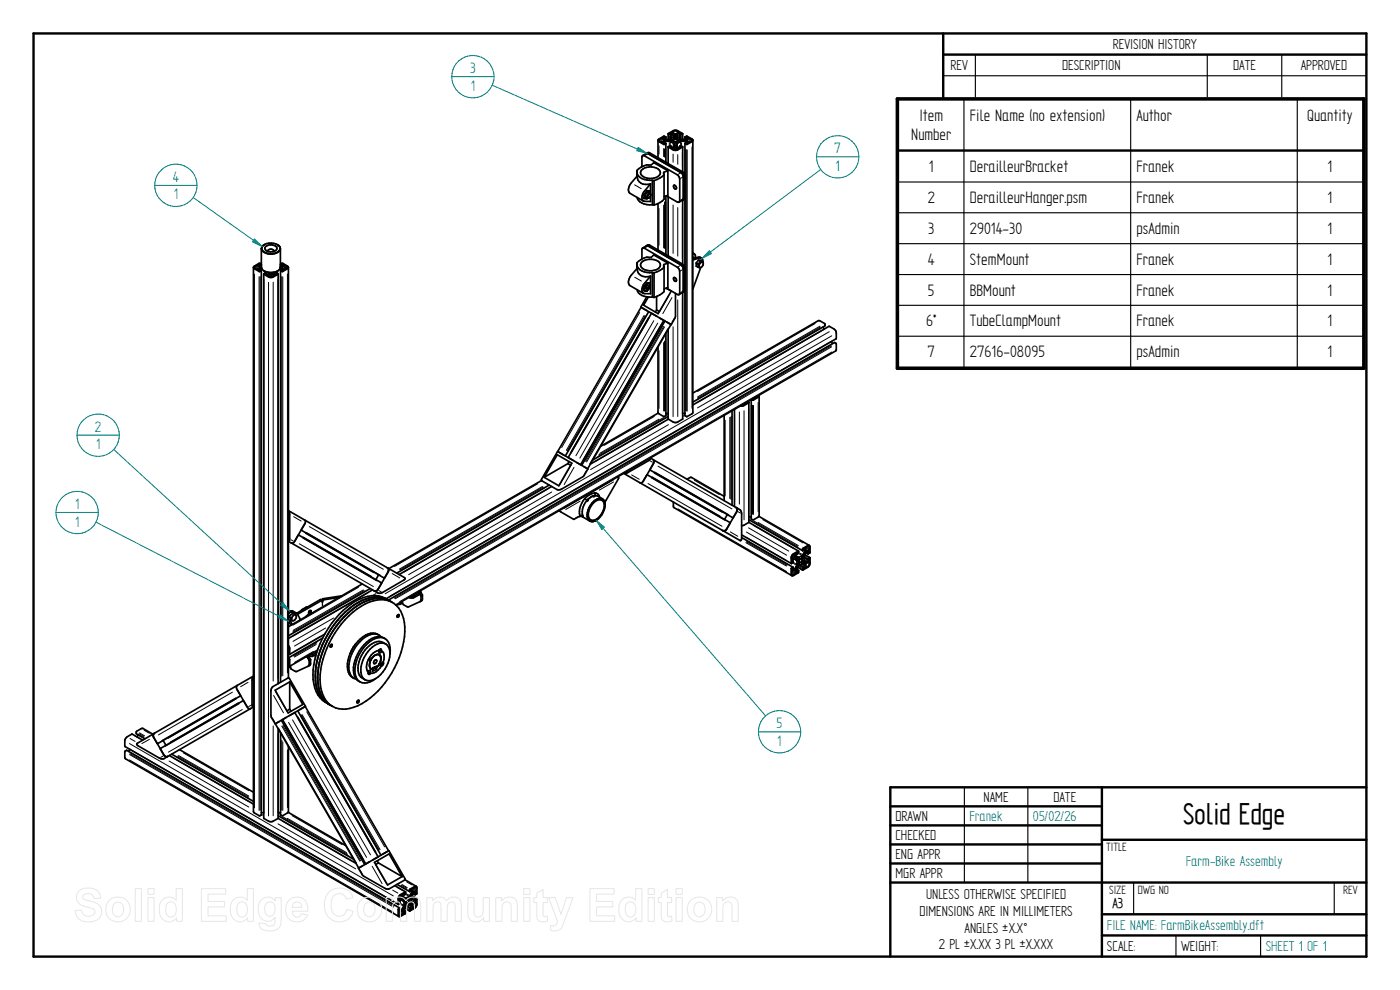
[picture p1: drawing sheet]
<svg xmlns="http://www.w3.org/2000/svg" width="420mm" height="297mm" viewBox="0 0 420 297" stroke-linecap="round" stroke-linejoin="round" font-family="sans-serif">
<g fill="none" stroke="#000" stroke-width=".72">
<path d="M10.1 10h400v277h-400zM283.1 10v19.1M283.1 16.4h127M330.7 236.2v50.8M410.1 236.2h-142.9v50.8M267.2 241.9h63.5M267.2 247.6h63.5M267.2 253.4h63.5M267.2 259.1h63.5M330.7 252h79.4M267.2 264.8h142.9M330.7 274.3h79.4"/>
<path d="M330.7 280.7h79.4"/>
</g>
<path d="M292.7 16.4v12.7M362.3 16.4v12.7M384.7 16.4v12.7M283.1 22.7h127M289.4 236.2v28.6M308.5 236.2v28.6M340.2 264.9v9.4M400.4 264.9v9.4M352.9 280.7v6.3M378.3 280.7v6.3" fill="none" stroke="#000" stroke-width=".34"/>
<g fill="none" stroke="#000" stroke-width=".51">
<path d="M201.8 39.6a1.14 1.14 0 0 1 1.8 .2l-1 .5zM191.1 51.2a2.83 2.83 0 0 0 3.1 2.8l1.6 .1M191.1 51.2a5.2 5.2 0 0 1 4.3-1.7l.8-.7 4.2 2.4M191.1 51.2v1.7M191.2 59.2a3.9 3.9 0 0 0 4.6 2.2M191.2 52.8a2.75 2.75 0 0 0 4 2.4M191.2 52.8a7.1 7.1 0 0 0-2.5 3.6 1.49 1.49 0 0 0 .3 1.6l4.1 2.3M191.2 51.8v1M192.6 51a4 4 0 0 1 5.5 .4 1.75 1.75 0 0 1-1.8 2 3.1 3.1 0 0 1-4.1-1.6zM192.9 46.7h.5l10.1 6 .5 1v6.5l-.2 .5M192.9 46.7l-.3 .5v2.8M193.3 59.2l.1 .2"/>
<path d="M193.3 59.3l.6 .2M193.4 58.2l-.1 .3M193.9 59.5l.3 .1M194 46.1h.5l9.9 5.7 .5 .5 .2 .7v6.6l-.2 .4M194 46.1l.4-.3h.5l10.2 6 .4 1v6.5l-.2 .5-.4 .2M194 46.1l-1.1 .6M194.2 59.4l-.3 .1M194.3 59.4l-.1 .2M194.6 57.2l.2 .1M194.7 59.4h-.4M194.8 57.3l.2 .7M194.8 57.3l-.8 .1"/>
<path d="M194.8 59.3l-.1 .1M195.1 58v-.7l-.9-.1-.9 1.1v1.3h.9M195.1 58l-.7 .3-.2 .6 .1 .5M195.1 58l.1 .2M195.1 58l-.7-.3-.5 .3-.2 .9 .6 .5M195.2 55.2v3M195.2 55.2a6.9 6.9 0 0 0-2.5 3.6 1.15 1.15 0 0 0 .8 1.6l1.7 .1v-1.7M195.2 58.2l.1 .2M195.3 58.4l-.2 .6-.4 .4M195.3 58.4a.56 .56 0 0 0-.8 .2 .56 .56 0 0 0 .2 .8M195.8 54.1l.5 .1M195.8 54.1v7.3"/>
<path d="M196.3 54.2v7.3M197.5 42.1l.3 .4 1.4 .8 .6-.2M197.5 42.1v5.2M197.8 42l.7-.5 1.1 .6-1.1 .6-.5-.3zM199.1 41.2v.5M199.2 51.8v.4M199.3 52.5v7.3a6.2 6.2 0 0 1-3 1.7M199.3 52.5l-1.3 .9-1.7 .8M199.8 41.1l-.3 .3-.4-.2M199.8 43.1l-.3-.3-.4 .2-.2-.2 .1-.2a2.7 2.7 0 0 1 3.2 .5l-.1 1-.6 .2-.3-.1 .2-.3M199.8 41.1l-.6-.2-1.7 1.2M199.8 41.1v.7"/>
<path d="M199.8 43.1v5.6M199.8 58.8v17.6M199.9 42l1.6-.2 .2 .4h-1.6zM200 58.8l3.3 1.8 .5 .1M200.4 51.2l-1.2 .5 .1 .8M200.4 51.2v7.4l-1.1 .4M200.5 40.1l.6 .3 .3-.1M200.5 44.1v5M200.5 59.1v17.7M200.5 40.1v1.7M201.4 40.3l-.2-.3 .4-.1 .5 .2 .1 1a2.93 2.93 0 0 1-3.2 .5l-.1-.2 .2-.2M201.4 43.9v.4"/>
<path d="M201.4 43.9l-.5-.1-.4 .3M201.4 40.3v1.3M201.8 44.4l1-.5 .8 .6a1.04 1.04 0 0 1-1.8-.1zM202 42l.8-.3 .5 .2a.64 .64 0 0 1-.6 .6 .64 .64 0 0 1-.7-.5zM202.3 55.6l.6 .4v.7a.72 .72 0 0 1-.6-1.1zM202.3 42.8h.8l-.2 .9h-.4zM203 41.1l.1 .2M203.1 41.3a.57 .57 0 0 1-.9 .1l.3-.9 .3-.1 .2 .2v.9M204 43.9l.5-.1 .4 .3M204 43.9v.4M204 40.3l.3-.3-.4-.1-.5 .2-.2 .9a2.7 2.7 0 0 0 3.2 .6l.1-.2-.2-.2M204 40.3v1.3"/>
<path d="M204.9 40.1l-.6 .3-.3-.1M204.9 44.1l-1.8 1a2.82 2.82 0 0 1-2.5-.9l-.1-.1M204.9 44.1v7.5M204.9 40.1l-1.8-1a2.82 2.82 0 0 0-2.5 .9l-.1 .1M204.9 40.1v1.7M205.6 41.1l.3 .3 .4-.2M205.6 41.1l.6-.2 1.5 .8 .2 .4M205.6 43.1l.3-.3 .4 .2 .2-.2-.1-.2a2.7 2.7 0 0 0-3.2 .5l.1 1 .6 .2 .4-.1-.3-.3M205.6 42.2l-.1-.2-1.5-.2-.3 .2 .3 .4 1.5-.2M205.6 41.1v.7M205.9 42l1.1-.5 .6 .7-.6 .5-1.1-.5zM206.3 41.2v.5"/>
<path d="M207.9 42.1l-.2 .4-1.5 .8-.6-.2M207.9 42.1v81.6l-.2 .5-1.6 .8-.5-.3v-81.6M76.6 79.9l.5-.2 1.1 .6a1.12 1.12 0 0 1-1.8 0zM77.7 79.3l-.2 .3 .1 .1 .8 .2M77.7 79.3v.5M77.7 79.3l.4 .2 .3-.2-.6-.3-1.7 1.2M78.4 74.6l.1 5.7M79.4 73.4l-.6 .4-.4 .8M79.8 73.9a2.41 2.41 0 0 1 3.3 .4 1.5 1.5 0 0 1-1.9 1.3 1.24 1.24 0 0 1-1.6-1.4zM80.5 75.4a.86 .86 0 0 1 .8-.7 .86 .86 0 0 1 .9 .7M83.3 73.4l.5 .3M83.7 73.7a1.24 1.24 0 0 1 .4 1.4 1.24 1.24 0 0 1-1.1 .8 3.8 3.8 0 0 1-4.5-.9l-.1-.4"/>
<path d="M83.7 73.7a3.6 3.6 0 0 0-5.1 .6 1.99 1.99 0 0 0 2.2 1.8h.7a2.38 2.38 0 0 0 2.6-1.6l-.1-.4M84.1 74.6v5.7M84.9 79.3l.2 .2-.1 .2-.9 .2M84.9 79.3l-.4 .2-.3-.2 .7-.3 1.7 1.2M84.9 79.3v.5M191.1 78.9l.6-.5a4.9 4.9 0 0 1 3.7-1.2l.8-.7 4.2 2.5M191.1 78.9v1.7M191.1 78.9a2.88 2.88 0 0 0 3.1 2.8l1.6 .1M191.2 79.5v1.1M192.6 78.7a4.1 4.1 0 0 1 5.5 .4 1.75 1.75 0 0 1-1.8 2 3.1 3.1 0 0 1-4.1-1.6zM192.9 74.4l.5 .1 9.9 5.7 .5 .5 .2 .7v6.5l-.2 .5M192.9 74.4l-.3 .4v2.9"/>
<path d="M194 73.7l.5 .1 10.2 5.9 .4 1v6.5l-.2 .5M194 73.7l.4-.2h.5l9.9 5.7 .5 .6 .2 .7v6.5l-.2 .5-.4 .2M194 73.7l-1.1 .7M195.8 61.4l.5 .1M197.5 61.1v13.9M199.2 79.5v.4M200.4 79v7.3l-1.1 .4M200.4 79l-1.2 .4 .1 .7M204.9 60v19.3M204.9 60l-1.1 .7M207.9 76.1a.92 .92 0 0 1 .7 1.4l-.7-.4M208 75.9l.4 .3"/>
<path d="M208.9 78.9v1l.7 .3M208.9 78.9l.7 .4M209.6 79.3v.9M209.6 78.1h.7l.7 .4M209.6 78.1l-.7 .8M209.6 78.1l.7 .3M210.3 78.4l-.7 .9M210.3 78.4l.7 .1M210.6 77.4l-.7-.3-2 .6M210.6 77.4l.3 1M210.6 77.4h-.7l-2 .6M210.8 78.6l.2 .1"/>
<path d="M210.8 78.5a1.04 1.04 0 0 0-1 .6 1.04 1.04 0 0 0 .1 1.2M210.8 78.6l-.5 .2-.5 .6 .1 .9M210.8 78.5l.1 .1M211 78.7l.1 .5-.4 .8-.8 .3M211 78.5v.2M76.1 80.2l.3 .4 1.4 .8 .6-.2M76.1 80.2v163.3l.3 .4 1.5 .9 .5-.3v-163.3M78.4 80.1a3.3 3.3 0 0 0 4.9 1.3M78.5 80.5l-1 .4 .2 .3 .4-.2 .3 .2M79.2 82.2v163.4a2.82 2.82 0 0 0 2.5 .9l1.8-1v-26.9M79.2 82.2v.1a2.82 2.82 0 0 0 2.5 .9l1.8-1M79.3 81.3l.1 .1"/>
<path d="M80 82.1v.3M80 82.1l-.3-.2-.5 .3M80.4 82.6l.7-.6h.4l.7 .6a1.09 1.09 0 0 1-1.8 0zM80.8 81.8a.65 .65 0 0 1-.4 .6 .65 .65 0 0 1-.7-.1l.3-.2M81.6 81.8h-.5M81.8 81.8a.64 .64 0 0 0 .4 .6 .64 .64 0 0 0 .7-.1l-.3-.2M82.6 82.1l.3-.2 .6 .3M82.6 82.1v.3M83.5 82.2v122.9M84.1 80.5l.7 .1 .3 .3-.2 .3-.4-.2-.3 .2M84.1 80.1a3.1 3.1 0 0 1-4.4 1.4M84.2 81.2v123.5"/>
<path d="M84.4 80.1l1.1-.4 .5 .2 .2 .4-.8 .5-1-.5zM86.6 80.2v123.2M86.6 80.2l-.3 .4-1.4 .8-.7-.2M191.2 86.9a3 3 0 0 0 2.9 2.2M192.4 92.2l-29.9 51.6 .1 .5 4.6 2.6 .6 .1 .7-.2 6.4-3.8 1.5-2.3-9.1-5.2M192.8 92.4l1.4 .8M193.3 87.1l.2 .1M193.9 86.1l.5 .3M193.9 86.1l-.1 .1M194 87.2l.2 .1M194 85.7l-.1 .4M194.1 89.1l1.7 .1"/>
<path d="M194.3 85.6l.4 .2M194.7 93.5l-25 43.3M194.7 85.8l-.3-.3-.4 .3-.3 .6 .3 .3 .4-.3M194.7 85.8l-.3 .6M194.7 84.9l.1 .1M194.8 85a1.58 1.58 0 0 1-1.1 2.3l-.4-.4M194.8 85a1.46 1.46 0 0 0-1.5 1.5M195 86.1l.1 .1M195.1 86.2v-1.2l-.9-.1-.9 1.1v1.2l.9 .1M195.1 86.2l-.9 1.1M195.2 82.8a2.75 2.75 0 0 1-4-2.3 7.1 7.1 0 0 0-2.5 3.6 1.49 1.49 0 0 0 .3 1.6l4.1 2.3M195.2 82.8v5.3h-1.7a1.33 1.33 0 0 1-.6-2.2z"/>
<path d="M195.5 94l-25 43.3M195.6 94l1.4 .9M195.8 81.8l.5 .1M195.8 81.8v7.4M195.8 89.2h.5M196.3 81.9v7.3M197.1 93l.8 .5M197.1 89v4M197.1 93l-.4 .6M198.2 95.5l1 .6-25 43.3M199.3 80.1v7.4l-1.3 1-1.7 .7M199.3 80.1a6.2 6.2 0 0 1-3 1.8"/>
<path d="M199.5 96.3l-24.9 43.3M199.9 86.5l1.6 .8-4 6.8-4.3-2.5 1.4-2.4M200 86.4l3.3 1.9 .5 .1M200.2 96.7l1 .6M200.5 98.8v26.9M201.4 97.4l-25.1 43.3M202.3 83.3l.6 .4v.7l-.6-.4zM202.7 88v6.9l-1.2 2.5-9.2-5.2 1.8-3.1M204.9 87.8v37.9l-2.2 1.1-.7-.2-1.5-.9M204.9 87.7l-1.1 .7M209.6 80.2l.4 .1M210.3 80.3l-2.4 6.4"/>
<path d="M247 98.1l.3 .6M197.5 104.1l.1 19.9M199.8 100v24.7l-.5 .3-1.7-1M207.9 117.9l37.7-21.7 .5 .1 1.5 .9v.6l-39.7 22.9M226.4 119.4l-.2 .3-.2-.1M227.5 118.7l-.5 .6h-.4M227.8 118.6l-.3 .6-1.5 .9-.4-.3M227.8 118.8v35.9l-.3 .5-1.4 .8-.6-.3v-35.8M249.5 102.5l.3 .6M167.2 136.4l4.4 2.6-3.9 6.8-4.4-2.6zM167.8 135.7l1.4 .8M170.4 139.1l.9 .5"/>
<path d="M170.4 139.1l-7.1 4.1M170.6 137.3l1.4 .8M170.8 138.5l-.4 .6M173.2 138.9l1 .5M175.2 140l1 .6M195.1 137.4l-.3 .7-6.4 3.7-1.2 .2 29.7 17.2M195.2 137.4l.8 .5M196 137.9l24.9 14.4M196 137.9l.3 .6-.1 .4-3.2 5.6-.3 .3h-.7M196.1 139.1l-1 1.7M197.5 124l-17.2 9.9M199.8 124h.7"/>
<path d="M200.5 125l-22.6 13M200.6 125.8l-23.4 13.4M204.9 124h.7M207.9 121.5l40.9-23.6 1.8 1a2.82 2.82 0 0 1 .4 2.7l-135.1 78.1M217.3 124.6v25.6M219.7 123.2v28.4M220.4 122.9v29.1M223.4 121.1l.1 .2-.3 .2-.7 .2M223.9 120.9v.1M224 120.8l.1 .1-.5 .1M224.4 120.5l.3 .3M224.7 120.8l-1.7 1h-.8"/>
<path d="M224.7 120.8v36M90.4 159l24.8 14.4 .3-.1 .9-1.7a.87 .87 0 0 0-.2-1.3M91.4 156l.2 .3v.7l-3.3 5.6-.6 .4-.3-.1M91.5 157.2l-1 1.7M162.5 144.2l-45.8 26.4M164.8 145.5l-45.7 26.5M165.6 146l-45.8 26.4M167.7 153.2l4.5 2.6 1.9-1 .7 .1M174.5 154.9l2.5 1.4M175.5 149.6l.6 .5-.8 1.3-.5 1.3v1.9l-.8 .1-.1-.6a6.7 6.7 0 0 1 1.6-4.5zM176.2 154.4l.2 1.2M176.3 154.4a2.23 2.23 0 0 0 .7 1.9"/>
<path d="M176.3 153.7a5.5 5.5 0 0 1 3.6-4.1 1.62 1.62 0 0 1 1.7 2 5 5 0 0 1-4.1 4.9l-.8-.5M176.3 153.7v.7M178 148.8l-1.5 1M178.1 150.9a1.79 1.79 0 0 1 3.1-.1 4.9 4.9 0 0 1-3.1 5.3 1.5 1.5 0 0 1-1.5-2l.3-1.4zM178.3 148.7l-.3 .1M178.3 148.7h.1M178.5 147.9a6 6 0 0 0-3 1.7M178.5 147.9a1.61 1.61 0 0 1 1.5 1.3M178.5 147.9l.2 .8 2.1 1M178.9 156.1a1.84 1.84 0 0 1-1.9 .2M181.6 151.5a1.68 1.68 0 0 0-.9-1.9 1.68 1.68 0 0 0-2 .4l-1.5 1.6-.9 2.2M185.4 143l.3 .3-.2 .5-4 6.7"/>
<path d="M194.1 142.6l-1 1.7M194.2 142.4l24.8 14.4-.9 1.9a.91 .91 0 0 1-1.2 .5M195 141l24.9 14.3 1.2-1.8a.94 .94 0 0 0-.2-1.2M202.1 150.6v1.2l.2 .5 35.3 20.4M206.2 143.8l1.3-.5 9.8 5.6M216.9 159.2l.1 .1M218.3 154.4l-.8 1.4M220.9 152.3h.1M221 152.3l1 .6 .5 .9v8.1l-.3 .3-.2-.1-5-2.8M221 152.3l.3 .3-.1 .8-3.2 5.5-.3 .3-.7 .1M224.7 156.8l-2.1 .9M224.7 155h.8"/>
<path d="M224.7 156.7l14.9 8.7M224.7 155.9l16.2 9.3M227.8 154.9l15.1 8.8M86.6 162.4l.3-.6v-7.5l-.3-1.1 29.6 17.1M86.6 162.4l.8 .5M87.4 162.9l24.9 14.3M89.4 160.7l-.9 1.7M89.6 160.5l24.8 14.3-1 2a.91 .91 0 0 1-1.1 .4M96.8 179.7l-.2 .5 .2 .3M96.8 179.7l.2 .3M101.8 179.2l-4.8 .8M102.6 178.8l-5.8 .9"/>
<path d="M108.7 175.2l-22.1 12.8M111.1 176.6l-24.5 14.2M111.8 177l-25.2 14.6M112.3 177.2l.1 .1M113.7 172.5l-.9 1.4M116.2 170.3l.2 .1M116.4 180a8 8 0 0 0-8.5-.2 25.4 25.4 0 0 0-11.1 11.7M116.4 180a9 9 0 0 0-9.1 .8 28.1 28.1 0 0 0-12.7 22.1 8.8 8.8 0 0 0 3.8 8.2M116.4 180l.6 .3M116.4 170.4l5 2.9 .2 .4-6.8 4.1-1.1 .2-1.3-.7M116.4 170.4l.3 .6-.1 .5-3.2 5.5-.7 .4-.3-.1M125.8 177.8l.1 .2"/>
<path d="M125.8 178a3.3 3.3 0 0 1-2.6 .9M125.8 177.5v.9a3.1 3.1 0 0 1-2.7 1l-.4-.2M125.9 178l.5 .8M126.4 178.8v1.2l-.3 .5-3.5 1.6a2.07 2.07 0 0 1-1.9-1.5l-.4 .7-1.5 .2M126.4 177.8l-.5 .2M126.4 177.8l-.3-.5-.3 .6M126.4 177.8l.4 .7M126.8 178.5l-.1 1.5-.6 .5M126.8 178.5l-.4 .3M222.6 160.5l14.9 8.6M222.6 161.3l15.4 8.9M237.6 171.6l1.1-.7-.1 1.2-.4 .4-.5-.1z"/>
<path d="M237.7 168.2l.3 .2M237.9 166.6l.7-.5 .2 1-.2 .4-1 .3zM238 168.4v.4l-.5 .3M238 168.4l-.3 .1 .1-.4 .4-.4 .9 .4a2.77 2.77 0 0 1-1.1 3.1h-.2l-.1-.3 .3-.3v-.4M238 170.2l-.6 .4v1.7l.2 .4M238.8 171.5l.5 .2M239 166l.3 .2M239.1 170.8l.5 .4M239.4 170.2l1.5 .9M239.6 165.4v.5l-.3 .3M239.6 165.4l-1.7 1a2.82 2.82 0 0 0-.5 2.6l.1 .1M239.6 171.2v.7l-1.4 .8h-.6"/>
<path d="M239.6 171.2l-.3 .2v.3M239.6 169l.2 .1M239.7 167.4l-.7-.2-.3 .4 .8 .6 .3-.4v-.4M239.8 169.5v-.4l-.3-.1-.7 1.6h.3l.6-1.1M240.1 169.5l1.1 .7M240.2 167.7l.2-.1a.62 .62 0 0 1 .2 .8 .62 .62 0 0 1-.8 .3v-.5zM240.6 168.7l.4 .3M240.6 167.3h.2M240.9 165.2l.3-.1 .2-.6 .3 .2a2.75 2.75 0 0 1-2.1 2.5l-.8-.5 .3-.8 .2 .3M241 168.2l.8 .5-.3 .5-.8-.2zM241.2 170.2l.1 .4 .4-.8-.8-.6a2.75 2.75 0 0 0-2.1 2.5h.5M241.2 170.2l-.3 .2v.7"/>
<path d="M241.4 167.3l1.1 .7M241.5 165.7l.3 .2-.6 1.3-.4 .2-.1-.4zM241.6 166.5l1.5 .8M242 165.9l.5 .3M242 168.9l.8-.3a1.09 1.09 0 0 1-1 1.6v-.9zM242 164.1l.6-.2 .3 .1a1.11 1.11 0 0 1-1.1 1.5zM242.4 165.3l.5 .3M242.9 165.6l-.1-.4h-.2a2.71 2.71 0 0 0-1.2 3.1l.9 .4 .5-.4 .1-.4-.4 .1M242.9 165.6l-.4 .2v.4M242.9 163.7l.2 .4v1.6l-.6 .5M242.9 163.7h-.5l-1.4 .8-.1 .7M243.1 167.3v.1a2.79 2.79 0 0 1-.5 2.6l-1.7 1.1"/>
<path d="M243.1 167.3l-.6 .3v.4M86.6 193.7a2.89 2.89 0 0 1 .3 2.6M86.6 198v.5M86.6 198.7l.2 .3-.2 .8M86.6 197.5l.3 .5-.1 2M86.6 183.5l1-.2 1.4 .7M86.6 195.2l.1 .6-.1-.1M86.6 193.9l.2 .7-.1 .5-.1-.1M86.6 196.2l.3 .1M86.6 184.8l.2 .1M86.6 186.4l.7 1.2M86.6 185l.6 .4"/>
<path d="M86.7 195.5l-.1 .1M86.8 184.9l.4 .5M86.9 199.9v.3M87 199.9l.2 .3M87.2 185.4a1.91 1.91 0 0 0 .5 2M87.3 183.3l.4 .3M87.7 183.6l.7 .4M87.7 183.6l-1.1 .5M87.9 184.8l.6-.4a.97 .97 0 0 1 .3 1.2 .97 .97 0 0 1-1.2 .5l-.1-.6zM88.4 184l-.8 .2-.8 .7M88.4 184h.6M89 184l1 1.6v.5"/>
<path d="M92.3 182.1l-1.9 1.1M92.4 197.4l.4 .8M92.5 199.9l-3.7 1.6-1.5-.8-.1-.5M92.7 196.9l.1 .3M92.7 196.9l-.3-.1v.6M92.7 196.9h1.1M92.8 197.2l.4 .7M92.8 197.2l-.4 .2M92.8 198.2v1.1l-.3 .6M92.9 183.3l-.2 .4M92.9 183.3l-.3 .6M92.9 183.3l.4-.1-.1 .7-.4 .3-.2-.3"/>
<path d="M92.9 196.4v.5M93 196.4h.8M93 183.2l-.4 .7M93.2 197.9l-.4 .3M93.2 197.9v1.5l-.7 .5M93.6 183.9l-1.2 .5-.5 .6M93.8 196.4v.5M94.6 196.4v.8M94.9 196.3a15.9 15.9 0 0 0 .5 12.2 6.7 6.7 0 0 0 3 2.6M94.9 196.3l-1.1 .6M95.1 195.7l-1.3 .7M95.3 195.1l-8.5 4.9"/>
<path d="M96.6 180.1l-7.2 4.3M96.6 180.1l.2 .6v-.2M96.6 180.1l-.4-.2-7.1 4.1M96.8 191.5l-1.9 4.8M96.8 191.5l-10.2 5.9M97 180l-.2 .5M97.4 190.3l-10.5 6M99.3 193.5l.1-.2 .3 .2-.1 .5-.4 .1zM104.7 184.8a14.5 14.5 0 0 1 10.6-4.8 7.1 7.1 0 0 1 6.1 6.8 26.9 26.9 0 0 1-9.1 21.6 14.1 14.1 0 0 1-9.6 4.4 6.8 6.8 0 0 1-6.4-6.3 25.6 25.6 0 0 1 6.1-19.3zM106.1 194.1a8.8 8.8 0 0 0-1.3 8.3l1.4 1.1M110.6 197.8l.6 .3M110.6 197.7l.6 .4"/>
<path d="M110.9 199.6a.96 .96 0 0 0 .9 1.1M111.2 198.1l-.3 1.2M111.2 197.8v.2M112.1 196.9l-.4 .5a2.88 2.88 0 0 0-.5 3.2l.7 .3M112.1 196.9l-.7 1-.7-.3M112.5 198.1l.2-.1a.59 .59 0 0 1 .2 .8 .59 .59 0 0 1-.8 .2zM112.6 196.6l-.5 .3M112.6 196.6a1.15 1.15 0 0 1 1.5 .1M113.7 195.2l.5-.5 .2 .1 .1 .5M113.7 195.2a4.9 4.9 0 0 0-3 7.2l.5-.4a3.7 3.7 0 0 0 3.3-2.2M113.7 195.1h.2M113.7 190.5a4.3 4.3 0 0 0-5.5 1.2l-2.2 2.5-.9 1.8"/>
<path d="M113.8 196.4a1.95 1.95 0 0 1 .2 2.7M113.8 196.4l-1.2 .2M113.8 195l.7 .3M113.8 196.4a2.91 2.91 0 0 1-.8 3.8M113.9 195.1l-.1 .7h.4l.3-.5M113.9 199l.1 .1M114 199.1h.2l-.1 .2-.3-.1-.8 1.2M114.2 199.5l.3 .1M114.2 197l.1 .6M114.4 191.1a4.1 4.1 0 0 0-5.7 .7 10.8 10.8 0 0 0-3.7 10.1l.7 1.3 .5 .3M114.5 195.3a2.71 2.71 0 0 1 .5 3.4M114.5 199.6v.2"/>
<path d="M114.7 198.9l.2 .1M114.8 199v.1v-.1M114.9 199l-.4 .1-.3 .5 .2 .3h-.2M115 198.8l-.1 .5-.4 .3M115 198.7l-.1 .3M115 198.7l.1 .5-.6 .6M115.6 191.6a4.3 4.3 0 0 0-5.6 1.1 11.3 11.3 0 0 0-3.8 9.3 3.2 3.2 0 0 0 1.9 2.6M115.8 193.2a4.7 4.7 0 0 1 .6 5.8 7.8 7.8 0 0 1-5.7 5.3l-1.2-.3M115.8 193.2a4.7 4.7 0 0 0-5.4 2.3 8 8 0 0 0-1.7 7.6l.8 .9M115.8 193.2a3.9 3.9 0 0 0-5.6 1.1 8.2 8.2 0 0 0-2.3 8.3l.3 .5 1.3 .9M116.6 180l133.8-77.2 .5 .3-.1 2.2-132 76.2M117 180.3a8.9 8.9 0 0 0-8.9 .9 27.7 27.7 0 0 0-12.7 23.5 8.5 8.5 0 0 0 3.6 6.8"/>
<path d="M117 196.1a4.2 4.2 0 0 0-1.9-4.7 6.2 6.2 0 0 0-6 3 10.2 10.2 0 0 0-2.3 8.6l.7 1.2 .6 .4M117 180.3l.8 .5M119.3 184.5l.4-.1 .1 .2-.4 .6-.2-.2zM71.2 206.9l.9 1.7M71.2 205.7l-.2 .2v.8l3.2 5.5 .3 .4h.7M71.2 205.7l4.9-2.8-.5 1.1v7.4l.1 .4 .4 .3-.9 .5M71.2 205.7l-24.9 14.3M72.3 208.7l-24.9 14.4-1.3-1.8a.97 .97 0 0 1 .2-1.3M73.1 210.2l-24.9 14.3 .9 2 .4 .4 .7 .1M73.1 210.4l1.1 1.6M75.2 212.6l-24.8 14.3M82.6 217.2l-1.2-2-.1-.5 .1-7.8 .5-.9 4.7-2.6 30 51.9"/>
<path d="M82.6 207.1l4.3-2.5 4 6.8-4.4 2.5zM82.6 217.2l25 43.2M83.8 216.5l-1 .5M84.2 219.8v24.7l.5 .3 1.6-.9 .3-.4v-19.6M84.4 216.1l25.1 43.3M84.8 215.9l25 43.3 1-.6M85.8 215.3l-1 .6M86.8 200l-.2 .1M86.9 204.6v8.2M86.9 212.8l.4 .6M86.9 212.8l-.8 .5M87.2 200.2h-.3"/>
<path d="M88.4 213.8l-1.4 .8M88.5 213.8l25 43.3M89.4 213.3l24.9 43.3M91.3 212.2l-1.4 .8M91.7 211.9l-9.1 5.3M98.4 211.1l.6 .4M99 211.5l.8 .4M106.2 203.5l.8 .3M107.3 210.2h.5l-.4 .7-.3-.2zM110.4 201.5l.4-.3 .4 .1-.2 .7-.6-.4M111.3 200.7l.4 .1M111.7 200.8l.2 .1"/>
<path d="M111.8 200.7l-.1 .1M111.9 200.9l-.1 .5 1.1-.5M112 200.3l.9 .6M112.7 203.7a4.4 4.4 0 0 1-4.6 .9M113 200.2v-.3l-1.1 .5-.1 .3M113 200.2l-.4-.1 .4 .3M113 200.4l-.1 .5M38.9 224.8l-.3 .7M41.5 220.5l-.4 .6M42.8 222.1l-3.2-1.8a2.76 2.76 0 0 0-2.1 3.7l82 47.4M45.9 220.3l-3.2-1.8-1.7 .9-.1 .8 2.6 1.5M46.2 220.1l-.2 .2v.8l3.3 5.6"/>
<path d="M46.2 220.1l-5 2.9-.1 .4 .3 .4 6.8 3.8h1l1-.6M46.3 220l-.1 .1M48.9 222.2l.9 1.4M49.4 226.8l.3 .2 .7-.1M50.4 226.9l-.2 .1M50.8 226.7l25.3 14.6M51.5 226.3l24.6 14.2M53.9 224.9l22.2 12.8M78.4 243.8h.8M83.5 245.5l23.3 13.5M83.5 244.7l22.6 13.1M83.5 243.8h.7"/>
<path d="M86.5 243.7l17.2 10M108.8 259.8l-1 .6M112.4 258.7l4.4-2.5 3.9 6.8-4.4 2.5zM113.2 258.3l.4 .6M113.4 257.1l-1.4 .8M113.6 258.9l-.8 .5M113.6 258.9l7.1 4.1M116.2 255.5l-1.4 .8M107.6 260.5l9.1-5.3 4.9 8.7-4.7 2.8h-1l-6.8-3.9zM118.5 265.7l3.2 1.9M119.2 265.3l3.7 2.2M119.7 270.5l.3 .1"/>
<path d="M119.8 273.7l.8-.6 .3 .2-.2 1.1-.7 .4-.3-.4zM120 270.6v.5l-.5 .3M120 270.6l-.3 .2 .1-.4 .5-.4 .8 .4a2.71 2.71 0 0 1-1.1 3l-.3-.3 .3-.2v-.4M120 272.5l-82-47.4-.5 .3v1.8l.2 .5 82 47.3M120 272.5l-.5 .4v1.6l.2 .5M120.2 268.6l.5-.2 .1 1.1-1.1 .6v-.9zM120.9 273.8l.4 .2M121 269.5l.9 .2-.3 .8-.7-.5zM121.1 268.3l.3 .1M121.1 273.1l.6 .3M121.5 272.5l1.4 .8M121.5 271.3l.4 .1v.3l-1 1.3v-.3z"/>
<path d="M121.5 263.9l3.4 2M121.7 271.3h.1M121.7 267.6v.6l-.3 .2M121.7 273.4l-.1 .8-1.4 .8h-.5M121.7 267.6l-1.8 1a2.82 2.82 0 0 0-.4 2.7v.1M121.7 273.4l-.3 .2-.1 .4M122.1 271.8l1.2 .7M122.1 270.1l.4-.3a.63 .63 0 0 1 .2 .9 .63 .63 0 0 1-.8 .2zM122.7 269.5l.1 .1M122.9 267.5l.4-.2v-.4l.4 .1a2.75 2.75 0 0 1-2 2.5l-.8-.6 .1-.5 .3-.3 .1 .3M123 270.5l.3 .2M123 270.5l.8 .5-.2 .5-.9-.2z"/>
<path d="M123.3 272.5v.4l.3-.3 .1-.6-.7-.6a2.75 2.75 0 0 0-2.1 2.5l.4 .1M123.3 272.5l-.4 .2v.6M123.4 269.6l1.2 .7M123.6 268l.2 .2-.6 1.3-.3 .2-.2-.5zM123.6 268.7l1.5 .9M124 268.1l.6 .3M124 271.2l.8-.4a1.14 1.14 0 0 1-.9 1.7l-.1-.9zM124 266.4l.7-.3 .2 .2 .1 .7-1.1 .8zM124.5 267.6l.4 .2M124.9 267.8l-.1-.3-.4 .2a2.75 2.75 0 0 0-.9 2.9l.9 .3 .4-.3 .1-.5-.3 .2M124.9 267.8l-.3 .3v.3M124.9 265.9l-.5 .1-1.3 .8-.2 .7"/>
<path d="M124.9 265.9l.2 .5v1.6l-.5 .4M125.1 269.6v.1a2.82 2.82 0 0 1-.4 2.6l-1.8 1M125.1 269.6l-.5 .3v.4"/>
</g>
<g fill="#000">
<circle cx="201.3" cy="41.9" r=".25"/>
<circle cx="201.3" cy="42.3" r=".25"/>
<circle cx="202.3" cy="42.9" r=".25"/>
<circle cx="202.3" cy="41.3" r=".25"/>
<circle cx="203" cy="44" r=".25"/>
<circle cx="203.1" cy="41.3" r=".25"/>
<circle cx="203.1" cy="42.9" r=".25"/>
<circle cx="204.1" cy="42.3" r=".25"/>
<circle cx="204.2" cy="41.9" r=".25"/>
<circle cx="205.6" cy="42.2" r=".25"/>
<circle cx="83.3" cy="73.4" r=".25"/>
<circle cx="208" cy="75.9" r=".25"/>
<circle cx="78.4" cy="80.2" r=".25"/>
<circle cx="83.3" cy="81.4" r=".25"/>
<circle cx="84.1" cy="80.1" r=".25"/>
<circle cx="174" cy="154.8" r=".25"/>
<circle cx="174" cy="154.7" r=".25"/>
<circle cx="174.1" cy="154.8" r=".25"/>
<circle cx="174.8" cy="154.9" r=".25"/>
<circle cx="174.8" cy="154.6" r=".25"/>
<circle cx="174.9" cy="154.9" r=".25"/>
<circle cx="174.9" cy="154.6" r=".25"/>
<circle cx="174.9" cy="154.7" r=".25"/>
<circle cx="174.9" cy="154.8" r=".25"/>
<circle cx="176.2" cy="150.1" r=".25"/>
<circle cx="176.3" cy="150" r=".25"/>
<circle cx="176.3" cy="149.9" r=".25"/>
<circle cx="176.4" cy="149.9" r=".25"/>
<circle cx="176.5" cy="149.8" r=".25"/>
<circle cx="178" cy="148.8" r=".25"/>
<circle cx="178.4" cy="148.7" r=".25"/>
<circle cx="178.5" cy="148.7" r=".25"/>
<circle cx="178.6" cy="148.7" r=".25"/>
<circle cx="178.7" cy="148.7" r=".25"/>
<circle cx="178.9" cy="156.1" r=".25"/>
<circle cx="181.6" cy="151.5" r=".25"/>
<circle cx="126.1" cy="177.3" r=".25"/>
<circle cx="239.3" cy="169.3" r=".25"/>
<circle cx="239.3" cy="168.1" r=".25"/>
<circle cx="239.7" cy="167.4" r=".25"/>
<circle cx="239.7" cy="169.5" r=".25"/>
<circle cx="240.8" cy="166.8" r=".25"/>
<circle cx="240.8" cy="169" r=".25"/>
<circle cx="241.2" cy="168.2" r=".25"/>
<circle cx="241.2" cy="167.1" r=".25"/>
<circle cx="241.8" cy="165.5" r=".25"/>
<circle cx="86.6" cy="186.4" r=".25"/>
<circle cx="115" cy="198.7" r=".25"/>
<circle cx="121.4" cy="271.6" r=".25"/>
<circle cx="121.4" cy="270.4" r=".25"/>
<circle cx="121.8" cy="271.8" r=".25"/>
<circle cx="121.8" cy="269.7" r=".25"/>
<circle cx="122.8" cy="271.2" r=".25"/>
<circle cx="122.8" cy="269.1" r=".25"/>
<circle cx="123.2" cy="270.6" r=".25"/>
<circle cx="123.2" cy="269.3" r=".25"/>
</g>
<g fill="none" stroke="#000" stroke-width=".3">
<path d="M201.3 40v.1M201.8 39.6v.2M202.1 39.5v.3M203.3 39.5v.3M203.6 39.6v.2M204.2 40v.1M190.4 55.5l2 1.1M193.5 59.2h.1M193.9 57.7a1.44 1.44 0 0 0-.4 1.5M193.9 57.7h.1M194.2 46.3l-.5 .3M194.8 45.9l-.2 .1"/>
<path d="M194.8 57.5l.2 .2M197.8 43.8v2.4M198 42v.2M198.3 41.8v.5M198.6 41.9v.5M199 41.3v.3M199 42.6v.3M199.1 42v.2M199.2 44.6v2.4M199.3 42.6v.2M199.3 41.4v.2M199.4 42v.2"/>
<path d="M199.4 44.7v2.5M199.5 42.5v.2M199.6 41.5v.2M199.8 41.4v.2M199.8 44.5v2.7M200.1 42v.2M200.6 40.6v.8M200.6 45.4v2.4M200.9 42.8v.6M200.9 40.8v.6M201 41.9v.3M201.2 42.8v.6"/>
<path d="M201.2 40.7v.6M201.3 42v.2M201.4 40.7v.6M201.4 44v.3M201.6 42v.2M201.7 42v.2M201.7 42.2h.1M201.8 44.5v.1M201.8 40.3v.6M202 46.2v2.5M202.1 40.4v.5M202.1 43.3v.5"/>
<path d="M202.3 41.3v.1M202.3 42.8v.1M202.3 44.4v.3M202.4 42.7v.3M202.4 40.9v.5M202.4 44.3v.4M202.6 42.9v.5M202.6 40.7v.5M202.6 44.2v.5M202.8 40.8v.4M202.8 44.2v.5M202.9 43v.5"/>
<path d="M203 44.2v.5M203.1 42.7v.3M203.1 41.3v.1M203.1 44.3v.4M203.1 42.8v.1M203.2 43.4v.4M203.3 43.3v.5M203.4 40.4v.5M203.4 46.4v2.9M203.6 40.3v.7M203.6 44.4v.2M203.7 42.2h.1"/>
<path d="M203.7 42v.2M203.8 42v.2M204 40.6v.6M204 44v.3M204.1 52l-.5 .3M204.2 42l-.1 .2M204.2 40.8v.6M204.2 42.8v.6M204.4 42v.3M204.5 40.8v.6M204.5 42.8v.7M204.7 51.6l-.2 .1"/>
<path d="M204.8 59.7l-.6 .4M204.8 53.2l-.6 .3M204.8 40.6v.8M204.8 45.8v4.2M205.4 52.9l-.2 .1M205.4 42v.2M205.4 59.4l-.1 .1M205.6 41.4v.3M205.6 44.7v78.5M205.8 41.4v.3M205.9 42.5v.2M206 44.9v78.4"/>
<path d="M206 42v.2M206.1 41.5v.2M206.2 42.6v.2M206.2 45v78.4M206.3 42v.2M206.4 41.3v.3M206.4 42.6v.3M206.8 41.8v.5M207.1 41.9v.5M207.4 42v.2M207.7 44.1v78.4M76.9 80v.4"/>
<path d="M77.6 79.4v.3M78 79.6v.2M78.2 79.6v.2M78.4 79.5v.3M84.2 79.5v.3M84.4 79.6v.2M84.7 79.6v.2M85 79.4v.3M85.4 80v.4M194.2 74l-.5 .3M194.8 73.6l-.2 .1M197.8 62.6v11"/>
<path d="M199.2 61.6v12.8M199.4 60.6v13.9M199.8 60.4v14.3M200.6 60.7v14.5M202 61.5v14.5M203.4 62.3v14.5M204.1 79.7l-.5 .3M204.7 79.3l-.2 .1M204.8 61.7v16M209.6 77.3h.2M210.1 79.2l.3-.4 .5-.1 .2 .5-.2 .5M76.4 82.3v160.1"/>
<path d="M76.6 80.1v.3M77.2 80v.5M77.6 80.7v.4M77.8 80.1v.2M77.8 83v160.1M77.8 80.7v.2M78 80.1v.3M78.1 83.1v160.1M78.1 80.7v.2M78.4 82.8v160.1M79.2 83.9v160M79.5 81.5v.3"/>
<path d="M79.7 81.7v.1M80 82.2v.2M80.4 82.6v.2M80.6 84.7v160.1M80.7 81.9v.2M80.9 82.5v.3M81 82.4v.4M81.1 81.9h.1M81.2 82.3v.5M81.4 82.3v.5M81.5 81.8h.1M81.6 82.4v.4"/>
<path d="M81.7 82.5v.3M81.8 81.9v.1M81.9 81.9v.2M82 84.7v119.6M82.2 82.6v.2M82.7 82.2v.2M82.8 81.6v.1M83.1 81.6v.2M83.4 83.9v119.7M84.2 82.9v120.2M84.5 80.6v.2M84.6 83v119.9"/>
<path d="M84.6 80.1v.3M84.8 80.7v.2M84.9 80.1v.2M84.9 83.1v119.6M85 80.7v.4M85.7 80v.5M86 80.1v.2M86.3 82.2v119.7M190.5 83.2l2 1.1M192 93.8l-23.4 40.5M193.3 94.6l-23.3 40.5M193.6 94.7l-23.4 40.6"/>
<path d="M193.8 94.9l-23.4 40.5M194 90l-.9 1.5M194.6 95.3l-23.4 40.5M194.8 95.5l-23.4 40.5M196.2 96.2l-23.4 40.5M197.4 96.9l-23.4 40.6M198.4 97.5l-23.4 40.5M198.8 97.7l-23.3 40.6M199.2 98l-23.4 40.5M199.4 98.1l-23.3 40.5M200.4 98.7l-23.4 40.5M200.7 88.7l-2.8 4.8"/>
<path d="M201.7 89.3l-2.8 4.8M202 98v27M202.3 95.5l-.6 1.2M203.4 90v35M204.8 80.9l-.6 .3M204.8 87.5l-.6 .3M204.8 89.4v34.8M205.4 80.6l-.2 .1M205.4 87.1l-.1 .1M244.6 97.1l-35.3 20.4M246.1 97.9l-36.7 21.2M246.2 98.1l-36.9 21.3"/>
<path d="M246.2 98.5l-36.8 21.3M247.5 98.7l-38.1 22M248.9 99.5l-39.6 22.9M197.8 105.2v17.4M199.2 102.8v20.5M199.4 102.3v21.1M199.8 101.7v21.4M200.6 100.3v23.9M226 119.6h.1M226.3 119.4v.2M226.7 119.2v.1M226.9 119.1v.2"/>
<path d="M227.3 118.9v.2M249.1 103.6l-131.1 75.7M249.5 103.8l-131.1 75.7M249.6 102.4l-132.4 76.4M249.6 104.1l-131 75.6M249.6 105.6l-129.6 74.9M249.6 100.8l-134 77.3M166.8 137l-3.4 5.9M171.4 139.6l-3.4 5.9M195.1 138.3l.7 .4M196.3 125l-15 8.6M197.5 139.9l22.2 12.8"/>
<path d="M197.8 125.8l-17.8 10.2M199.1 125.3l-19.4 11.2M199.2 125.7l-19.8 11.4M199.2 126.6l-20.6 11.9M200.4 124.2l-.3 .3M200.6 127.4l-23.4 13.5M205.3 124.7l-.2 .1M217.6 126.1v22.7M219 125.2v24.4M219.3 125.1v24.7M219.7 124.9v25M220.5 124.4v26"/>
<path d="M221.9 123.6v27.7M222.5 121.7h.1M222.7 121.5v.2M222.9 121.4v.2M223 121.4v.2M223.3 123.2v32.8M223.5 121.2v.1M223.9 120.8v.2M224.7 122.5v32.7M225.5 121.5v32.6M225.8 121.6v32.7M226.1 121.6v32.7"/>
<path d="M227.5 120.8v32.7M88.1 155l2.3 1.3M91.9 159.7l22.2 12.9M92.8 158l22.3 12.8M161.4 145.2l-43 24.8M162.8 146l-43 24.8M163 146.1l-43 24.8M163.4 146.3l-43 24.8M164.2 146.8l-42.9 24.8M165.6 147.6l-43 24.8M172.3 140.2l-3 5.2M173.5 155l-.9 .5"/>
<path d="M174.1 150.4l-4.3 2.5M176 141.2l-.7 1.2M181.8 150.2l-.2 .1M184.1 144.6l-4.3 2.5M184.2 143.9l-14.9 8.6M189.6 142.5l2.2 1.3M194.5 145.1l22.2 12.8M195.5 143.4l22.2 12.8M195.7 143l20.4 11.9M196.3 141.9l20.5 11.9M196.5 141.6l22.2 12.8M203.5 152.7l32.6 18.8"/>
<path d="M208.4 144.1l7.5 4.3M219.2 159.6l2.2 1.3M221.5 153.5l.7 .4M224 159.6l12.1 7M224.7 158.4l12 7M224.9 155.3l.4 .1M226.1 157.6l12.1 6.9M226.1 156.3l13.3 7.7M226.2 156.7l13.3 7.6M227.5 156.8l12.1 6.9M228.9 155.9l12.1 7M87.4 162l.6 .3"/>
<path d="M89.8 163.2l22.2 12.8M90.9 161.5l22.2 12.8M91 161.1l20.5 11.8M91.6 160l20.5 11.8M107.6 176.2l-19.7 11.4M109 177l-21 12.1M109.3 177.2l-21.4 12.3M109.7 177.3l-21.7 12.6M110.5 177.8l-22.5 13M112.8 178.1l-.7 .4M113.7 177.2l.7 .4M117.7 172.1l2.3 1.3"/>
<path d="M124.4 178.9v.2M125.8 178h.1M126.7 179.8l-.2 .1M223.8 162.8l12.2 7M224 162.6l12.2 7M224 161.2l12 7M224 162.2l12.5 7.2M237.6 167.7l.2 .1M237.7 171l.3 .2M237.7 168.3l.2 .1M237.8 172.2l.2 .2M237.9 167.3l.2 .1"/>
<path d="M237.9 171.8l.4 .3M237.9 167.2l.4 .1M237.9 170.8l.2 .1M238 167l.4 .2M238 171.6l.5 .3M238.1 166.8l.4 .3M238.2 169.1l.5 .3M238.2 170.6l.1 .1M238.2 166.7l.3 .2M238.2 166.5l.3 .2M238.4 168.9l.5 .3M238.4 171.2l.1 .1"/>
<path d="M238.5 167.9l.4 .2M238.5 171l.2 .1M238.5 167.8l.4 .2M238.5 166.1l.2 .1M238.8 170.4l.3 .2M238.8 171.7l.3 .1M239 171.3l.1 .1M239 167.6l.4 .3M239 165.9l.3 .2M239.1 166.8l.5 .2M239.1 171.1l.2 .1M239.2 170.9l.2 .2"/>
<path d="M239.2 167.4l.4 .2M239.3 169.6l.3 .2M239.3 168l.3 .2M239.3 168.1l.2 .1M239.5 169.4l.1 .1-.1-.1M239.6 169.1l.2 .1M239.7 167.5l.2 .1M239.7 169l.1 .1M239.7 169h.1M239.8 167.4l.1 .1M239.8 170.3l.7 .4M239.9 166.2l.5 .3"/>
<path d="M240 170.1l.5 .3M240 165.9l.6 .4M240.1 169.8l.6 .3M240.3 169.8l.6 .3M240.6 168.9l.2 .1M240.7 167.3h.1M240.7 167.3h.2M240.7 167.2l.2 .1M240.8 169.5l.5 .3M240.9 166.9l.2 .1-.2-.1M241 168.7l.4 .3M241 169.3l.5 .3"/>
<path d="M241 166.7l.2 .1M241 168.1l.2 .1M241 168.3l.5 .3M241.1 168.6l.4 .2M241.3 165.1l.2 .1M241.3 170.4l.1 .1M241.4 164.5l.3 .2M241.4 164.8l.2 .2M241.5 165.8l.3 .1M241.6 168.3l.4 .2M241.6 167.4l.5 .3M241.7 167.3l.5 .3"/>
<path d="M241.7 167l.6 .3M241.7 168l.6 .4M241.8 165.3l.3 .1M241.8 170.2l.2 .1M242 166.8l.6 .3M242 165.1h.1M242 169.8l.2 .2M242.1 164.5l.4 .3M242.1 165.7l.2 .2M242.1 165.9l.2 .1M242.3 164.3l.4 .2M242.3 165.5l.2 .1"/>
<path d="M242.5 164l.2 .2M242.6 165.2l.3 .2M242.6 168.9l.2 .1M242.7 167.9l.2 .1M242.8 168.6l.1 .1M86.6 194h.1M86.6 198h.1M86.6 198.8h.1M86.6 194.1v.1M86.7 195.5l-.1 .1M86.7 198.3l-.1 .1M86.7 194.3l-.1 .1"/>
<path d="M86.7 186.2l.4 .2M86.8 194.4l-.2 .1M86.8 199.4l-.2 .1M86.8 195l-.2 .1M86.8 199l-.2 .1M87.2 199.9v.1M89.3 184l.1 .1M90.7 182.9l.1 .1M91.9 182.2l.1 .1M91.9 197.2l.3 .1M93.1 199.2l-.2 .1M94.1 195.5l-5.7 3.3"/>
<path d="M94.9 193.4l-6.6 3.7M95.1 192.9l-6.9 4M95.4 192.4l-7.5 4.3M96.1 191l-7.8 4.5M96.7 180.9v.8M96.8 180.9v.8M97.7 188.4l-9.3 5.4M100.1 185.4l-12.2 7M120.6 180.5v.2M120.8 180.5v.1M41.8 219.9l1.6 .9M43.3 219.1l1.5 .9"/>
<path d="M69.8 207.7l-22.3 12.8M70.8 209.4l-22.3 12.8M70.9 209.7l-20.4 11.8M71.6 210.8l-20.5 11.9M71.8 211.2l-22.2 12.7M72.7 212.9l-22.2 12.8M74.5 204.7l-2.3 1.3M75.3 211.6l-.7 .4M81.7 215.3l.7 1.2M82 217.8v27M82.1 208.7l3 5.2M82.7 207.5l3.4 5.8"/>
<path d="M83.6 218.5l23.4 40.5M84.6 217.8l23.4 40.6M84.9 217.8l23.3 40.5M85.2 217.5l23.4 40.5M85.6 217.3l23.4 40.5M86.6 216.7l23.4 40.6M87.2 204.8l3.4 5.9M87.8 216l23.4 40.5M89.2 215.2l23.4 40.5M89.4 215.1l23.4 40.5M90.2 214.7l23.4 40.5M90.4 214.5l23.4 40.5"/>
<path d="M90.7 214.4l23.4 40.5M92.1 213.6l23.3 40.5M38.9 228l79.2 45.7M38.9 223.1l79.2 45.7M38.9 226.4l79.2 45.8M38.9 224.7l79.2 45.8M39 226.1l79.2 45.8M39 221.6l1.5 .9M39.4 225.9l79.2 45.8M40.4 220.7l1.5 .9M41.6 220.5l1.3 .7M41.7 220.1l1.5 .9"/>
<path d="M44.9 221.8l-2.3 1.3M48.9 226.9l-.7 .3M50.7 228.3l24 13.8M52.1 227.5l22.6 13M52.9 227l21.8 12.6M53.3 226.9l21.4 12.3M53.6 226.7l21.1 12.1M55 225.9l19.7 11.3M83.4 220.1v23.9M84.2 221.5v21.5M84.6 222.1v21M84.9 222.6v20.6"/>
<path d="M86.3 225v17.3M78.6 244.4l.3 .2M83.4 247.2l23.4 13.5M83.6 244.1l.4 .1M84.8 246.4l20.7 11.9M84.8 245.4l19.8 11.5M84.9 245.1l19.4 11.2M86.2 245.5l17.8 10.3M87.7 244.7l14.9 8.7M111.7 259.9l3 5.2M112.7 259.4l3.4 5.9M117.2 256.8l3.4 5.8"/>
<path d="M108.1 261.1l.6 1.2M117.8 267.1l1.6 .9M119.2 266.2l1.6 .9M119.7 270l.1 .1M119.7 273.3l.3 .1M119.7 270.6l.3 .1M119.8 274.5l.2 .1M119.8 269.5l.3 .2M119.9 269.4l.4 .2M119.9 274.2l.4 .2M120 273.1l.2 .1M120 269.2l.5 .3"/>
<path d="M120 273.9l.5 .2M120.1 269.1l.4 .3M120.1 265.9l1.9 1M120.2 272.9l.1 .1M120.2 268.9l.4 .3M120.3 271.4l.6 .3M120.3 268.9l.3 .1M120.4 271.1l.5 .3M120.4 265.6l1.7 .9M120.5 273.5l.1 .1M120.5 273.3l.3 .1M120.5 270.2l.4 .2"/>
<path d="M120.6 268.4l.1 .1M120.6 265.4l1.6 .9M120.9 272.7l.2 .2M120.9 273.9l.2 .2M121 273.6l.2 .1M121.1 270l.4 .2M121.1 269.2l.3 .2M121.1 268.2l.2 .2M121.1 269.1l.5 .2M121.1 273.3l.2 .1M121.2 269.6l.4 .3M121.3 273.2l.2 .1"/>
<path d="M121.3 271.9l.3 .1M121.4 270.4l.1 .1M121.4 270.3l.2 .2M121.5 271.7h.2M121.7 271.4l.1 .1M121.7 271.3h.1M121.7 269.7l.3 .2M121.7 271.4h.2M121.8 269.7l.2 .1M121.9 272.7l.6 .3M122 268.5l.5 .3M122 272.3l.5 .4"/>
<path d="M122 268.2l.6 .3M122.1 264.6l1.5 .9M122.2 272.1l.6 .4M122.3 272l.5 .3M122.7 271.1l.1 .1M122.7 269.6h.1M122.8 269.5l.1 .1M122.8 271.1l.5 .3M122.8 269.5h.2M122.9 271.8l.5 .3M122.9 269.2l.2 .1M123 268.9l.3 .2"/>
<path d="M123.1 271.6l.4 .2M123.1 270.4l.1 .2M123.1 271l.4 .2M123.1 270.8l.4 .3M123.1 270.4l.1 .1M123.3 272.7l.2 .1M123.4 267.4l.2 .1M123.4 267.1l.2 .1M123.5 266.8l.2 .2M123.5 268.1l.3 .1M123.7 270.3l.6 .3M123.7 270.5l.4 .3"/>
<path d="M123.7 269.5l.5 .3M123.7 269.7l.5 .3M123.8 269.3l.6 .3M123.8 267.5l.3 .2M123.9 272.5h.1M124 269l.6 .4M124 267.3l.2 .1M124 272.1l.2 .1M124.2 266.8l.4 .3M124.2 268.1l.2 .2M124.2 268.1h.2M124.3 266.5l.4 .3"/>
<path d="M124.4 267.8l.1 .1M124.6 266.3l.2 .1M124.6 271.1l.2 .2M124.6 267.5l.3 .2M124.7 270.2l.2 .1M124.8 270.8l.2 .1"/>
</g>
<path d="M178.9 156.1l50.9 58.7" fill="none" stroke="#008080" stroke-width=".3"/>
<path d="M178.9 156.1l2.5 2.1-.8 .7z" fill="#008080"/>
<path d="M28.8 156.7l57.8 29.7M178.9 156.1l2.5 2.1-.8 .7zM227.6 219.6a6.4 6.4 0 0 0 6.4 6.3 6.4 6.4 0 0 0 6.3-6.3M227.6 219.6a6.4 6.4 0 0 1 6.4-6.4 6.4 6.4 0 0 1 6.3 6.4M227.6 219.6h12.7" fill="none" stroke="#008080" stroke-width=".3"/>
<path d="M84 184.4l2.6 2-3.1-1z" fill="#008080"/>
<path d="M34.2 134.9l52.7 48.4M16.8 153.8h12.7M16.8 153.8a6.4 6.4 0 0 0 6.3 6.3 6.4 6.4 0 0 0 6.4-6.3M29.5 153.8a6.4 6.4 0 0 0-6.4-6.4 6.4 6.4 0 0 0-6.3 6.4M84 184.4l2.6 2-3.1-1z" fill="none" stroke="#008080" stroke-width=".3"/>
<path d="M85 180.8l1.9 2.5-2.7-1.7z" fill="#008080"/>
<path d="M246.3 50.8l-35.6 26.7M23.1 130.6h12.7M23.1 130.6a6.4 6.4 0 0 0 6.4 6.3 6.4 6.4 0 0 0 6.3-6.3M35.8 130.6a6.4 6.4 0 0 0-6.3-6.4 6.4 6.4 0 0 0-6.4 6.4M85 180.8l1.9 2.5-2.7-1.7z" fill="none" stroke="#008080" stroke-width=".3"/>
<path d="M212.9 75.2l.6 .9-2.8 1.4z" fill="#008080"/>
<path d="M147.7 25.6l46.5 20.4M245.1 47a6.4 6.4 0 0 0 6.3 6.4 6.4 6.4 0 0 0 6.4-6.4M245.1 47h12.7M257.8 47a6.4 6.4 0 0 0-6.4-6.3 6.4 6.4 0 0 0-6.3 6.3M212.9 75.2l.6 .9-2.8 1.4z" fill="none" stroke="#008080" stroke-width=".3"/>
<path d="M191.5 44.2l2.7 1.8-3.1-.8z" fill="#008080"/>
<path d="M135.6 23a6.4 6.4 0 0 0 6.3 6.4 6.4 6.4 0 0 0 6.4-6.4M135.6 23h12.7M148.3 23a6.4 6.4 0 0 0-6.4-6.3 6.4 6.4 0 0 0-6.3 6.3M58 59.3l20.7 14.7M191.5 44.2l2.7 1.8-3.1-.8z" fill="none" stroke="#008080" stroke-width=".3"/>
<path d="M76.4 71.7l2.3 2.3-2.9-1.4z" fill="#008080"/>
<path d="M46.4 55.6h12.7M46.4 55.6a6.4 6.4 0 0 1 6.4-6.3 6.4 6.4 0 0 1 6.3 6.3M59.1 55.6a6.4 6.4 0 0 1-6.3 6.4 6.4 6.4 0 0 1-6.4-6.4M76.4 71.7l2.3 2.3-2.9-1.4z" fill="none" stroke="#008080" stroke-width=".3"/>
<path d="M289.3 29.7v80.8M339.3 29.7v80.8M389.3 29.7v80.8M269.3 54.6h140M269.3 63.8h140M269.3 73.1h140M269.3 82.4h140M269.3 91.6h140M269.3 100.9h140" fill="none" stroke="#000" stroke-width=".34"/>
<path d="M269.3 45.2h140" fill="none" stroke="#000" stroke-width=".72"/>
<path d="M269.3 29.7h140v80.8h-140z" fill="none" stroke="#000" stroke-width="1.1"/>
<g fill="none" stroke="#e6e6e6" stroke-width=".3">
<path d="M23.6 267.5a4.7 4.7 0 0 1 6 .1l.4 .9 .2 1-2 .1a1.82 1.82 0 0 0-1.5-1.5 1.82 1.82 0 0 0-1.9 1l.1 .2a3 3 0 0 0 2.6 1.2 3 3 0 0 1 2.8 1.9 3 3 0 0 1-.8 3.4 4.9 4.9 0 0 1-6.3-.7l-.6-1.9 1.8-.2a2.14 2.14 0 0 0 1.9 1.9 2.14 2.14 0 0 0 2.2-1.3 1.42 1.42 0 0 0-1.5-1.2 5.4 5.4 0 0 1-3.7-1.9 2.71 2.71 0 0 1 .3-3zM34.2 271.2a1.72 1.72 0 0 1 2.1-.3 1.72 1.72 0 0 1 .8 1.9 1.75 1.75 0 0 1-1.7 2.3 1.75 1.75 0 0 1-1.7-2.2l.2-1.1zM40.6 266.6h1.8v9.8h-1.8zM44.4 266.6h1.9v1.8h-1.9zM44.4 269.3h1.9v7.1h-1.9zM48.6 270.1a2.83 2.83 0 0 1 4.3 0v-3.5h1.8v9.8h-1.7v-1a2.86 2.86 0 0 1-3.4 1 2.86 2.86 0 0 1-1.8-3l.2-2.2zM50.2 271.1a1.59 1.59 0 0 1 1.8-.3 1.59 1.59 0 0 1 .9 1.6 1.99 1.99 0 0 1-2 2.7 2.83 2.83 0 0 1-.7-4zM60.4 266.6h7.3v1.7h-5.3v2.2h4.9v1.6h-4.9v2.7h5.5v1.6h-7.5zM70 270.1a2.83 2.83 0 0 1 4.2 0v-3.5h1.9v9.8h-1.8v-1a2.86 2.86 0 0 1-3.3 1 2.86 2.86 0 0 1-1.9-3l.2-2.2zM71.5 271.1a1.59 1.59 0 0 1 1.9-.3 1.59 1.59 0 0 1 .8 1.6 1.99 1.99 0 0 1-2 2.7 2.83 2.83 0 0 1-.7-4zM78.3 270.1a2.73 2.73 0 0 1 4.3 .2v-1h1.8v6.4a2.95 2.95 0 0 1-3.4 3.6 2.59 2.59 0 0 1-3.3-2.2l.1-.2 2.1 .3a1.41 1.41 0 0 0 2.3 .3l.3-.9v-1.4a2.76 2.76 0 0 1-3.2 1 2.76 2.76 0 0 1-1.8-2.8l.2-2.2zM79.9 271.1a1.63 1.63 0 0 1 2-.2 1.63 1.63 0 0 1 .7 1.9 1.6 1.6 0 0 1-.9 1.9 1.6 1.6 0 0 1-2-.6l-.2-1.9z"/>
<path d="M86.7 270.1a3.3 3.3 0 0 1 3.8-.7 3.3 3.3 0 0 1 1.9 3.3v.7h-4.7a1.39 1.39 0 0 0 .9 1.7 1.39 1.39 0 0 0 1.8-.9l1.9 .3a3.4 3.4 0 0 1-4.2 1.9 3.4 3.4 0 0 1-2.3-4l.4-1.5zM88.1 271a1.45 1.45 0 0 1 1.7-.3 1.45 1.45 0 0 1 .8 1.5h-2.9zM98.6 267.8a4.3 4.3 0 0 1 7.3 1.5l-1.9 .5a2.33 2.33 0 0 0-2.8-1.6 2.33 2.33 0 0 0-1.8 2.6 3.3 3.3 0 0 0 1.6 4 2.3 2.3 0 0 0 3.1-2l1.9 .6a4.4 4.4 0 0 1-5.2 3.1 4.4 4.4 0 0 1-3.4-4.9l.2-1.9zM109.6 271.2a1.72 1.72 0 0 1 2.1-.3 1.72 1.72 0 0 1 .9 1.9 1.75 1.75 0 0 1-1.7 2.3 1.75 1.75 0 0 1-1.7-2.2l.1-1.1zM115.9 269.3h1.7v1a2.48 2.48 0 0 1 4.2 0 2.43 2.43 0 0 1 2.9-1.1 2.43 2.43 0 0 1 1.6 2.7v4.5h-1.9v-4.1a1.19 1.19 0 0 0-.2-1.3 1.19 1.19 0 0 0-1.3-.3 2.07 2.07 0 0 0-.9 2.3v3.4h-1.8v-3.9a1.5 1.5 0 0 0-.8-1.9 1.47 1.47 0 0 0-1.6 1.9v3.9h-1.9zM128.1 269.3h1.7v1a2.48 2.48 0 0 1 4.2 0 2.43 2.43 0 0 1 2.9-1.1 2.43 2.43 0 0 1 1.6 2.7v4.5h-1.9v-4.1a1.19 1.19 0 0 0-.2-1.3 1.19 1.19 0 0 0-1.3-.3 2.07 2.07 0 0 0-.9 2.3v3.4h-1.8v-3.9a1.5 1.5 0 0 0-.8-1.9 1.47 1.47 0 0 0-1.6 1.9v3.9h-1.9zM140.4 269.3h1.9v3.3a2.2 2.2 0 0 0 .7 2.5 1.69 1.69 0 0 0 1.7-.5 1.69 1.69 0 0 0 .3-1.7v-3.6h1.9v7.1h-1.8v-1.1a2.53 2.53 0 0 1-3 1.2 2.53 2.53 0 0 1-1.7-2.7zM148.8 269.3h1.7v1a2.55 2.55 0 0 1 3.1-1.1 2.55 2.55 0 0 1 1.7 2.8v4.4h-1.9v-3.6a1.65 1.65 0 0 0-.9-2.2 1.61 1.61 0 0 0-1.8 2v3.8h-1.9zM157.2 266.6h1.8v1.8h-1.8zM157.2 269.3h1.8v7.1h-1.8zM161.1 268l1.9-1.1v2.4h1.2v1.5h-1.2v3.3a.73 .73 0 0 0 .2 .9 .73 .73 0 0 0 1-.2l.2 1.5a2.08 2.08 0 0 1-3.2-1l-.1-4.5h-.9v-1.5h.9zM164.7 269.3h2l1.6 5 1.7-5h2l-3 8.1a2.7 2.7 0 0 1-3.7 1.8l-.1-1.5a1.5 1.5 0 0 0 2.1-1.3z"/>
<path d="M177 266.6h7.3v1.7h-5.3v2.2h4.9v1.6h-4.9v2.7h5.5v1.6h-7.5zM186.6 270.1a2.83 2.83 0 0 1 4.2 0v-3.5h1.8v9.8h-1.7v-1a2.86 2.86 0 0 1-3.3 1 2.86 2.86 0 0 1-1.9-3l.2-2.2zM188.1 271.1a1.59 1.59 0 0 1 1.8-.3 1.59 1.59 0 0 1 .9 1.6 1.99 1.99 0 0 1-2 2.7 2.83 2.83 0 0 1-.7-4zM194.5 266.6h1.9v1.8h-1.9zM194.5 269.3h1.9v7.1h-1.9zM198.4 268l1.9-1.1v2.4h1.3v1.5h-1.3v3.3a.73 .73 0 0 0 .3 .9 .73 .73 0 0 0 .9-.2l.2 1.5a2.08 2.08 0 0 1-3.2-1l-.1-4.5h-.8v-1.5h.8zM202.9 266.6h1.9v1.8h-1.9zM202.9 269.3h1.9v7.1h-1.9zM208.7 271.2a1.72 1.72 0 0 1 2.1-.3 1.72 1.72 0 0 1 .8 1.9 1.75 1.75 0 0 1-1.7 2.3 1.75 1.75 0 0 1-1.7-2.2l.2-1.1zM215.1 269.3h1.7v1a2.55 2.55 0 0 1 3.1-1.1 2.55 2.55 0 0 1 1.7 2.8v4.4h-1.9v-3.6a1.65 1.65 0 0 0-.9-2.2 1.61 1.61 0 0 0-1.8 2l-.1 3.8h-1.8z"/>
<circle cx="35.5" cy="272.9" r="3.7"/>
<circle cx="110.9" cy="272.9" r="3.7"/>
<circle cx="210" cy="272.9" r="3.7"/>
</g>
<text font-size="10.1" x="355.1" y="247.2">Solid Edge</text>
<g font-size="5.6">
<text x="275.9" y="36.3">Item</text>
<text x="291.1" y="36.3">File Name (no extension)</text>
<text x="341.1" y="36.3">Author</text>
<text x="392.3" y="36.3">Quantity</text>
<text x="273.5" y="42">Number</text>
<text x="278.8" y="51.6">1</text>
<text x="291.1" y="51.6">DerailleurBracket</text>
<text x="341.1" y="51.6">Franek</text>
<text x="398.4" y="51.6">1</text>
<text x="278.4" y="60.9">2</text>
<text x="291.1" y="60.9">DerailleurHanger.psm</text>
<text x="341.1" y="60.9">Franek</text>
<text x="398.4" y="60.9">1</text>
<text x="278.6" y="70.1">3</text>
<text x="291.1" y="70.1">29014-30</text>
<text x="341.1" y="70.1">psAdmin</text>
<text x="398.4" y="70.1">1</text>
<text x="278.5" y="79.4">4</text>
<text x="291.1" y="79.4">StemMount</text>
<text x="341.1" y="79.4">Franek</text>
<text x="398.4" y="79.4">1</text>
<text x="278.5" y="88.7">5</text>
<text x="291.1" y="88.7">BBMount</text>
<text x="341.1" y="88.7">Franek</text>
<text x="398.4" y="88.7">1</text>
<text x="277.9" y="97.9">6*</text>
<text x="291.1" y="97.9">TubeClampMount</text>
<text x="341.1" y="97.9">Franek</text>
<text x="398.4" y="97.9">1</text>
<text x="278.4" y="107.2">7</text>
<text x="291.1" y="107.2">27616-08095</text>
<text x="341.1" y="107.2">psAdmin</text>
<text x="398.4" y="107.2">1</text>
</g>
<g font-size="5.1" fill="#008080">
<text x="141.1" y="22">3</text>
<text x="141.3" y="27.2">1</text>
<text x="250.4" y="46">7</text>
<text x="250.7" y="51.3">1</text>
<text x="51.8" y="54.6">4</text>
<text x="52.1" y="59.8">1</text>
<text x="28.5" y="129.5">2</text>
<text x="28.8" y="134.8">1</text>
<text x="22.5" y="152.7">1</text>
<text x="22.5" y="158">1</text>
<text x="233" y="218.5">5</text>
<text x="233.3" y="223.8">1</text>
</g>
<g font-size="4.9">
<text x="334" y="14.6">REVISION HISTORY</text>
<text x="285.3" y="21">REV</text>
<text x="318.8" y="21">DESCRIPTION</text>
<text x="370.1" y="21">DATE</text>
<text x="390.4" y="21">APPROVED</text>
<text x="295.2" y="240.5">NAME</text>
<text x="316.1" y="240.5">DATE</text>
<text x="268.7" y="246.3">DRAWN</text>
<text x="268.7" y="252">CHECKED</text>
<text x="268.7" y="257.7">ENG APPR</text>
<text x="268.7" y="263.4">MGR APPR</text>
<text x="277.9" y="269.9">UNLESS OTHERWISE SPECIFIED</text>
<text x="276" y="274.9">DIMENSIONS ARE IN MILLIMETERS</text>
<text x="289.5" y="279.9">ANGLES ±X.X°</text>
<text x="281.8" y="284.8">2 PL ±X.XX 3 PL ±X.XXX</text>
<text x="332.2" y="285.3">SCALE:</text>
<text x="354.4" y="285.3">WEIGHT:</text>
</g>
<g font-size="4.9" fill="#008080">
<text x="290.9" y="246.3">Franek</text>
<text x="310" y="246.3">05/02/26</text>
<text x="355.8" y="259.9">Farm-Bike Assembly</text>
<text x="332.2" y="279">FILE NAME: FarmBikeAssembly.dft</text>
<text x="379.8" y="285.4">SHEET 1 OF 1</text>
</g>
<text font-size="4.8" x="333.8" y="272.3">A3</text>
<g font-size="4.1">
<text x="332" y="255.3">TITLE</text>
<text x="332.9" y="268.1">SIZE</text>
<text x="341.5" y="268.1">DWG NO</text>
<text x="403.1" y="268.1">REV</text>
</g>
</svg>
